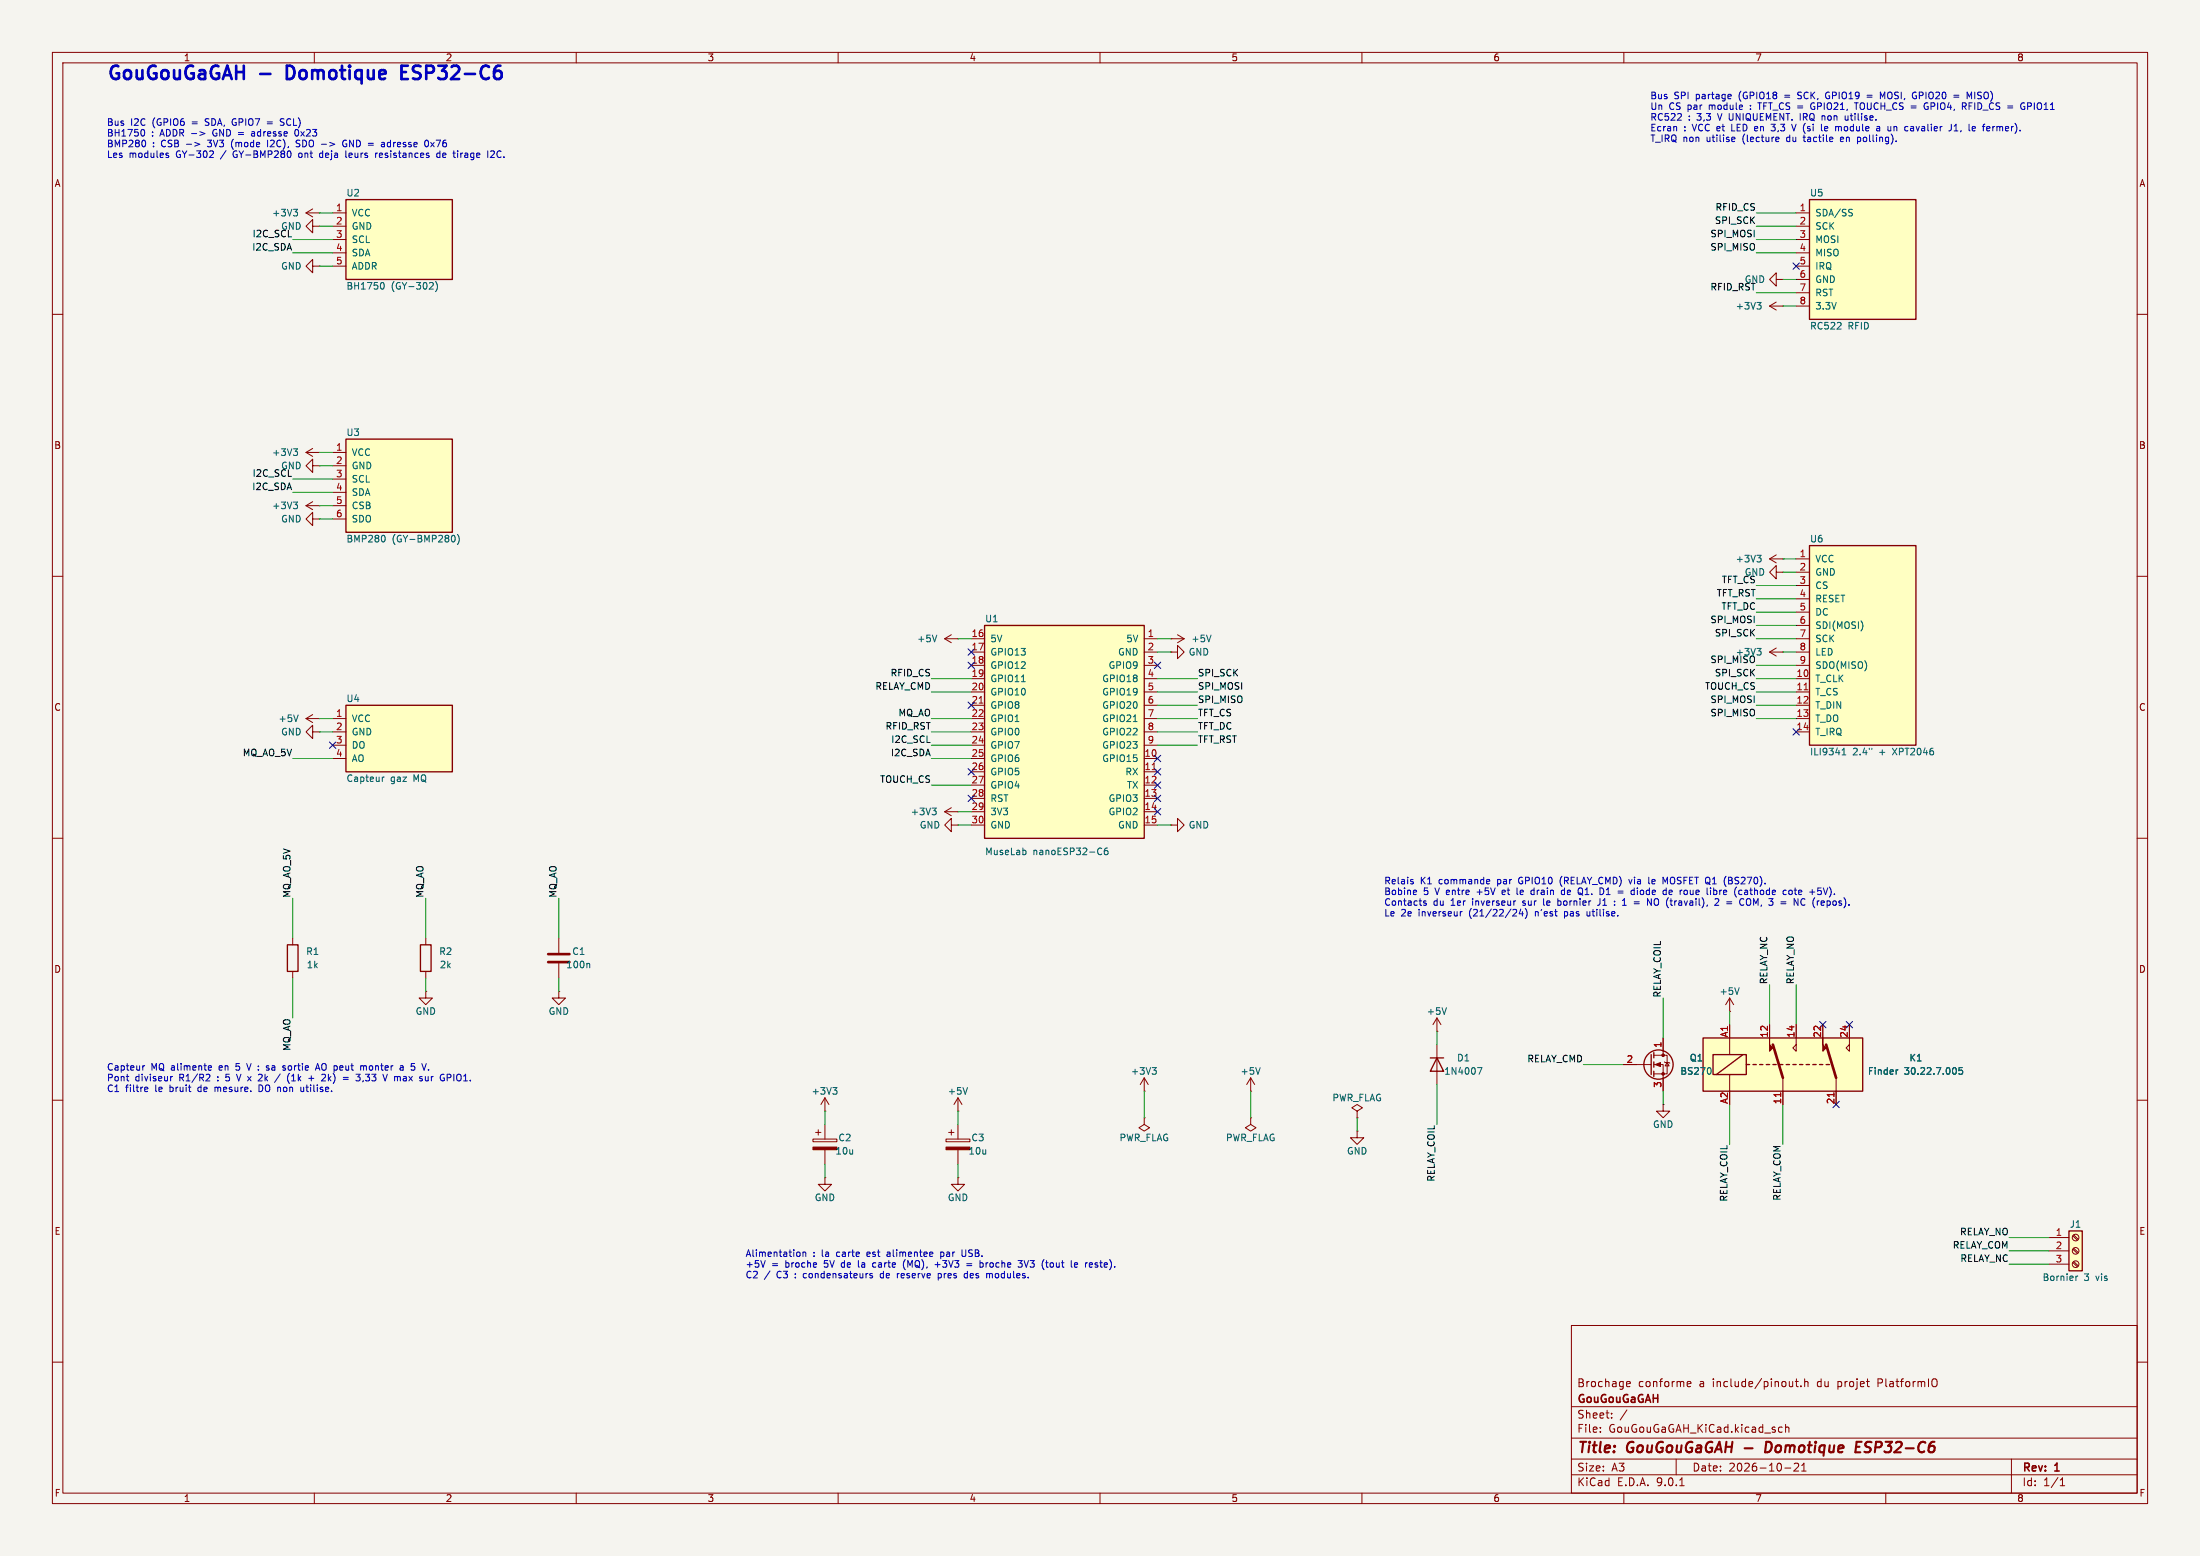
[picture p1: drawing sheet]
<svg xmlns="http://www.w3.org/2000/svg" width="420mm" height="297mm" viewBox="0 0 420 297" stroke-linecap="round" stroke-linejoin="round" font-family="sans-serif">
<path d="M0 0h420v297h-420z" fill="#f5f4ef" stroke="#f5f4ef" stroke-width=".19"/>
<g fill="none" stroke="#840000" stroke-width=".19">
<path d="M10 10h400v277h-400zM12 12h396v273h-396zM60 10v2M110 10v2M160 10v2M210 10v2M260 10v2M310 10v2M360 10v2M10 60h2M408 60h2M10 110h2"/>
<path d="M408 110h2M59.7 139.7v-1.3l-1.3 1.3 1.3 1.3v-1.3h1.3M61 139.7h.1M10 160h2M408 160h2M81.3 189.2v1.3h1.2l-1.2 1.3-1.3-1.3h1.3M81.3 189.2h.1M106.7 189.2v1.3h1.2l-1.2 1.3-1.3-1.3h1.3M106.7 189.2h.1M274.3 196.9h.1M274.3 194.3l-.7 1.3M274.3 194.3l.8 1.3"/>
<path d="M274.3 194.3v2.6M274.3 199.4v7.6M317.5 198.1v3.3M10 210h2M309.9 203.2h5.3M315.7 201.4h2.6v3.6h-2.6M315.7 203.2h1.8v5.1M317.8 202.7l1 .2M318.3 202.8l.3 .7h-.7zM408 210h2M300 253h108v32h-108zM10 260h2"/>
<path d="M300 278.5h108M300 274.5h108M300 268.5h108M305.5 273.2v.2M305.5 272.5v.1M307.7 270.5v.2M307.7 269.8v.1M310.5 264.5l.2 .2 .5-.1M310.5 263.9l.2-.2h.3l.2 .2v.1l-.7 .2M310.6 269.1l-1.3 1.9M320 278.5v3M322.1 264.2l.7-.2-.1-.2-.4-.1-.2 .2 .1 .7h.5"/>
<path d="M339.6 273.2l.2 .2 .4-.1M340.2 272.5l-.4-.1-.2 .1M340.9 272.5l.2-.1 .3 .1 .1 .9M340.9 271.9v1.5M342.7 263.7h.6M342.9 263.2v1.3l.4 .2M343.3 279.4v.5l-.9 .9h1M343.8 264.5v.2M343.9 279.7l.5-.4v1.5M344.5 263.8l.2-.1 .4 .1 .1 .9M344.5 263.2v1.5M369.6 263.3a1.07 1.07 0 0 1 0 1.3"/>
<path d="M384 278.5v6.5M408 260h2M60 285v2M110 285v2M160 285v2M210 285v2M260 285v2M300 281.5h108M310 285v2M320.7 283.6h.8M340.7 280.2h1.2M343.9 280.8h.9"/>
<path d="M360 285v2M393.3 283.6h.9M393.3 282.5l.4-.4v1.5"/>
</g>
<path d="M338 275.3l-.8-.1-.2 2h.4l.5-.3M354.3 276.2h.7M355.4 275.2h-1l-.2 2h.9" fill="none" stroke="#840000" stroke-width=".4"/>
<g fill="none" stroke="#840000" stroke-width=".25">
<path d="M273 201.9h2.6M274.3 201.9l1.3 2.6h-2.6zM315.2 201.3v3.8M315.7 200.9v1M315.7 202.7v1M315.7 204.5v1"/>
<circle cx="316.6" cy="203.2" r="2.79"/>
</g>
<g fill="#840000" stroke="#840000" stroke-width=".19">
<path d="M316 203.2l1-.4v.8z"/>
<circle cx="317.5" cy="201.4" r=".25"/>
<circle cx="317.5" cy="205" r=".25"/>
</g>
<path d="M276.1 192.3l-.4 1.3M282.1 203.8h.8l-.5 1.2M326.5 203.9l.2 .4-.2 .6" fill="none" stroke="#006464" stroke-width=".19"/>
<path d="M188 119.4h30.4v40.6h-30.4z" fill="#ffffc2"/>
<path d="M188 119.4h30.4v40.6h-30.4zM54.9 180.3h2v5.1h-2zM80.3 180.3h2v5.1h-2z" fill="none" stroke="#840000" stroke-width=".25"/>
<g fill="none" stroke="#840000" stroke-width=".19">
<path d="M339.1 109.2v-1.2l-1.3 1.2 1.3 1.3v-1.3h1.3M340.4 109.2h.1M58.4 137.2h2.6M58.4 137.2l1.3 .7M59.7 136.4l-1.3 .8M61 137.2h.1M185.4 121.9h2.6M185.4 124.5h2.6M185.4 127h2.6M185.4 129.5h2.6M185.4 132.1h2.6M185.4 134.6h2.6"/>
<path d="M185.4 137.2h2.6M185.4 139.7h2.6M218.4 121.9h2.6M218.4 124.5h2.6M218.4 127h2.6M218.4 129.5h2.6M218.4 132.1h2.6M218.4 134.6h2.6M218.4 137.2h2.6M218.4 139.7h2.6M223.5 121.9h.1M223.5 124.5h1.3v-1.3l1.3 1.3-1.3 1.2v-1.2"/>
<path d="M223.5 124.5h.1M223.5 121.9h2.6M224.8 121.2l1.3 .7M226.1 121.9l-1.3 .8M180.3 154.9h2.6M180.3 154.9l1.3 .8M181.6 157.5v-1.3l-1.3 1.3 1.3 1.3v-1.3h1.3M181.6 154.2l-1.3 .7M182.9 154.9h.1M182.9 157.5h.1M185.4 142.2h2.6M185.4 144.8h2.6"/>
<path d="M185.4 147.3h2.6M185.4 149.9h2.6M185.4 152.4h2.6M185.4 154.9h2.6M185.4 157.5h2.6M218.4 142.2h2.6M218.4 144.8h2.6M218.4 147.3h2.6M218.4 149.9h2.6M218.4 152.4h2.6M218.4 154.9h2.6M218.4 157.5h2.6"/>
<path d="M223.5 157.5h1.3v-1.3l1.3 1.3-1.3 1.3v-1.3M223.5 157.5h.1M55.9 179.1v1.2M81.3 179.1v1.2M106.7 179.1v2.8M55.9 185.4v1.3M81.3 185.4v1.3M106.7 183.9v2.8"/>
</g>
<path d="M56.9 136.5l-.4 1.2M195 130.1h.7M216.4 137.7h.7M231.2 121.2l-.4 1.3M177.9 154.2h.8l-.4 .5M178.5 154.7l.2 .3v.3l-.2 .2M195.8 162.4l.1 .1-.1 .6M210 161.9l.3 .1M210.3 163l-.3 .1M211.4 161.9h-.3a.86 .86 0 0 0 0 1.2l.4-.1v-.4l-.2-.2h-.2l-.3 .2M112.4 183.9l.2 .2v.6" fill="none" stroke="#006464" stroke-width=".19"/>
<path d="M186.9 134.2h.8M220 146.9h.7" fill="none" stroke="#a90000" stroke-width=".19"/>
<path d="M104.6 182.1h4.1M104.6 183.6h4.1" fill="none" stroke="#840000" stroke-width=".51"/>
<path d="M66 134.6h20.4v12.7h-20.4z" fill="#ffffc2"/>
<path d="M66 134.6h20.4v12.7h-20.4z" fill="none" stroke="#840000" stroke-width=".25"/>
<g fill="none" stroke="#840000" stroke-width=".19">
<path d="M59.7 43.2v-1.3l-1.3 1.3 1.3 1.3v-1.3h1.3M61 43.2h.1M339.1 53.3v-1.2l-1.3 1.2 1.3 1.3v-1.3h1.3M340.4 53.3h.1M63.5 137.2h2.5M63.5 139.7h2.5M63.5 142.2h2.5M63.5 144.8h2.5M155.2 217.4h4.6v.5h-4.6zM155.7 216.2h1M156.2 215.6v1.1M157.5 212.1h.1"/>
<path d="M157.5 209.6l-.8 1.2M157.5 209.6l.7 1.2M157.5 209.6v2.5M157.5 214.6v2.8M157.5 219.5v2.7M180.6 217.4h4.6v.5h-4.6zM181.1 216.2h1M181.6 215.6v1.1M182.9 212.1h.1M182.9 209.6v2.5M182.9 214.6v2.8M182.9 219.5v2.7"/>
<path d="M182.9 209.6l-.8 1.2M182.9 209.6l.7 1.2M218.4 208.3h.1M218.4 213.4v1.2l1.1 .7-1.1 .6-1-.6 1-.7M218.4 213.4h.1M218.4 205.7l-.7 1.3M218.4 205.7l.8 1.3M218.4 205.7v2.6M238.8 208.3h.1M238.8 213.4v1.2l1 .7-1 .6-1.1-.6 1.1-.7M238.8 213.4h.1M238.8 205.7l-.8 1.3"/>
<path d="M238.8 205.7l.7 1.3M238.8 205.7v2.6M259.1 212.1l1-.6-1-.7-1 .7 1 .6v1.3M259.1 213.4h.1M157.5 224.8v1.3h1.2l-1.2 1.2-1.3-1.2h1.3M157.5 224.8h.1M182.9 224.8v1.3h1.2l-1.2 1.2-1.3-1.2h1.3M182.9 224.8h.1"/>
</g>
<path d="M73 148.3v.9M73.3 148.3l-.3 .3M159 207.6h.8l-.4 .5M159.5 208.1l.3 .2v.3l-.3 .3M184.7 207.6l-.4 1.3M220 203.8h.7l-.4 .5M220.5 204.3l.2 .2v.3l-.2 .2M240.6 203.8l-.4 1.2" fill="none" stroke="#006464" stroke-width=".19"/>
<g fill="#840000" stroke="#840000" stroke-width=".19">
<path d="M180.6 218.9h4.6v.6h-4.6z"/>
<path d="M155.2 218.9h4.6v.6h-4.6z"/>
</g>
<path d="M66 38.1h20.4v15.2h-20.4z" fill="#ffffc2"/>
<path d="M66 38.1h20.4v15.2h-20.4z" fill="none" stroke="#840000" stroke-width=".25"/>
<g fill="none" stroke="#840000" stroke-width=".19">
<path d="M59.7 39.9l-1.3 .7M58.4 40.6h2.6M58.4 40.6l1.3 .8M59.7 50.8v-1.3l-1.3 1.3 1.3 1.3v-1.3h1.3M61 40.6h.1M61 50.8h.1M63.5 40.6h2.5M63.5 43.2h2.5M63.5 45.7h2.5M63.5 48.3h2.5M63.5 50.8h2.5M58.4 86.4l1.3 .7"/>
<path d="M58.4 86.4h2.6M59.7 85.6l-1.3 .8M61 86.4h.1"/>
</g>
<path d="M56 39.9h.8l-.4 .5M56.6 40.4l.2 .3v.3l-.2 .2M72.9 53.9a.68 .68 0 0 1 .5 .7 .68 .68 0 0 1-.5 .6M82.2 53.9l.4 .1 .1 .3-.8 .9h.8M83.1 53.7a1.46 1.46 0 0 1 0 2M56 85.7h.8l-.4 .5M56.6 86.2l.2 .2v.3l-.2 .2" fill="none" stroke="#006464" stroke-width=".19"/>
<path d="M345.4 38.1h20.4v22.9h-20.4z" fill="#ffffc2"/>
<path d="M345.4 38.1h20.4v22.9h-20.4z" fill="none" stroke="#840000" stroke-width=".25"/>
<path d="M342.9 40.6h2.5M342.9 43.2h2.5M342.9 45.7h2.5M342.9 48.3h2.5M342.9 50.8h2.5M342.9 53.3h2.5M342.9 55.9h2.5M342.9 58.4h2.5" fill="none" stroke="#840000" stroke-width=".19"/>
<path d="M353.5 39.9l.1 .1M353.4 40.6l.2 .3-.2 .3" fill="none" stroke="#006464" stroke-width=".19"/>
<path d="M66 83.8h20.4v17.8h-20.4z" fill="#ffffc2"/>
<path d="M66 83.8h20.4v17.8h-20.4z" fill="none" stroke="#840000" stroke-width=".25"/>
<g fill="none" stroke="#840000" stroke-width=".19">
<path d="M337.8 58.4l1.3 .8M337.8 58.4h2.6M339.1 57.7l-1.3 .7M340.4 58.4h.1M58.4 96.5h2.6M58.4 96.5l1.3 .8M59.7 99.1v-1.3l-1.3 1.3 1.3 1.2v-1.2h1.3M59.7 88.9v-1.3l-1.3 1.3 1.3 1.3v-1.3h1.3M59.7 95.8l-1.3 .7M61 99.1h.1M61 96.5h.1M61 88.9h.1"/>
<path d="M63.5 86.4h2.5M63.5 88.9h2.5M63.5 91.4h2.5M63.5 94h2.5M63.5 96.5h2.5M63.5 99.1h2.5M337.8 106.7l1.3 .7M337.8 106.7h2.6M339.1 105.9l-1.3 .8M340.4 106.7h.1M337.8 124.5l1.3 .7M337.8 124.5h2.6"/>
<path d="M339.1 123.7l-1.3 .8M340.4 124.5h.1M259.1 215.9v1.3h1.2l-1.2 1.2-1.3-1.2h1.3M259.1 215.9h.1M317.5 210.8v1.3h1.3l-1.3 1.3-1.3-1.3h1.3M317.5 210.8h.1"/>
</g>
<path d="M335.4 57.7h.8l-.4 .5M336 58.2l.2 .3v.3l-.2 .2M56 95.8h.8l-.4 .5M56.6 96.3l.2 .3v.3l-.2 .2M73.3 102.2l.2 .5-.2 .7M86.4 102.2h.1a.68 .68 0 0 1 .4 .6 .68 .68 0 0 1-.4 .6h-.1M87.3 102a1.46 1.46 0 0 1 0 1.9M335.4 106h.8l-.4 .5M336 106.5l.2 .2v.3l-.2 .3M335.4 123.8h.8l-.4 .5M336 124.3l.2 .2v.3l-.2 .2" fill="none" stroke="#006464" stroke-width=".19"/>
<path d="M325.1 198.1h30.5v10.2h-30.5z" fill="#ffffc2"/>
<g fill="#840000" stroke="#840000" stroke-width=".19">
<path d="M337.8 198.1v1.3l.7 .6-.7 .7z"/>
<path d="M348 198.1v1.3l.6 .6-.6 .7z"/>
</g>
<path d="M330.2 193h.1M330.2 190.5v2.5M330.2 195.6v5.7M330.2 190.5l-.8 1.3M330.2 190.5l.8 1.3M337.8 195.6v2.5M342.9 195.6v5.1l-.6-.7 .6-.6M348 195.6v2.5M353.1 195.6v5.1l-.7-.7 .7-.6M330.2 205.1v3.2M340.4 205.7v5.1M350.5 205.7v5.1" fill="none" stroke="#840000" stroke-width=".19"/>
<g fill="none" stroke="#840000" stroke-width=".25">
<path d="M325.1 198.1h30.5v10.2h-30.5zM327 201.3h6.4v3.8h-6.4zM332.7 201.3l-5 3.8M333.4 203.2h.6M334.6 203.2h.7M335.9 203.2h.6M337.2 203.2h.6M338.5 203.2h.6M339.7 203.2h.7M341 203.2h.6M342.3 203.2h.6M343.5 203.2h.7"/>
<path d="M344.8 203.2h.6M346.1 203.2h.6M347.3 203.2h.7M348.6 203.2h.6"/>
</g>
<path d="M338.5 199.4l1.9 6.3M348.6 199.4l1.9 6.3" fill="none" stroke="#840000" stroke-width=".51"/>
<path d="M339.9 208.6v.7M350.1 208.6v.7" fill="none" stroke="#a90000" stroke-width=".19"/>
<path d="M332 188.5l-.4 1.3M362.3 204.2l-.2 .1M373.4 204v.8M374.6 203.8h-.6v.6l.1-.1h.5l.1 .2-.1 .4-.2 .1-.4-.1" fill="none" stroke="#006464" stroke-width=".19"/>
<path d="M345.4 104.1h20.4v38.1h-20.4z" fill="#ffffc2"/>
<path d="M345.4 104.1h20.4v38.1h-20.4z" fill="none" stroke="#840000" stroke-width=".25"/>
<g fill="none" stroke="#840000" stroke-width=".19">
<path d="M342.9 106.7h2.5M342.9 109.2h2.5M342.9 111.8h2.5M342.9 114.3h2.5M342.9 116.8h2.5M342.9 119.4h2.5M180.3 121.9h2.6M180.3 121.9l1.3 .8M181.6 121.2l-1.3 .7M182.9 121.9h.1M342.9 121.9h2.5M342.9 124.5h2.5"/>
<path d="M342.9 127h2.5M342.9 129.5h2.5M342.9 132.1h2.5M342.9 134.6h2.5M342.9 137.2h2.5M342.9 139.7h2.5"/>
</g>
<path d="M355.6 119.1v.8M178.8 121.2l-.4 1.3M351.7 144.1h.7M351.7 143.2l.3-.4v1.3M357.3 142.8v.3" fill="none" stroke="#006464" stroke-width=".19"/>
<path d="M344.4 131.7h.7" fill="none" stroke="#a90000" stroke-width=".19"/>
<path d="M395 234.9h2.5v7.7h-2.5z" fill="#ffffc2"/>
<path d="M395 234.9h2.5v7.7h-2.5z" fill="none" stroke="#840000" stroke-width=".25"/>
<g fill="none" stroke="#840000" stroke-width=".19">
<path d="M317.5 198.1v2.6M330.2 195.6v2.5M337.8 195.6v2.5M342.9 195.6v2.5M348 195.6v2.5M353.1 195.6v2.5M309.9 203.2h2.5M317.5 205.7v2.6M340.4 208.3v2.5M350.5 208.3v2.5M391.2 236.2h3.8M391.2 238.8h3.8"/>
<path d="M395.7 235.9l.9 .8M395.7 238.4l.9 .9M395.9 235.7l.8 .9M395.9 238.3l.8 .8M391.2 241.3h3.8M395.7 241l.9 .8M395.9 240.8l.8 .8"/>
<circle cx="396.2" cy="236.2" r=".63"/>
<circle cx="396.2" cy="238.8" r=".63"/>
<circle cx="396.2" cy="241.3" r=".63"/>
</g>
<path d="M326.5 203.9l.2 .4-.2 .6M362.3 204.2l-.2 .1M373.4 204v.8M374.6 203.8h-.6v.6l.1-.1h.5l.1 .2-.1 .4-.2 .1-.4-.1M396.3 243.6v.8M396.7 243.6l-.4 .2" fill="none" stroke="#006464" stroke-width=".19"/>
<g fill="none" stroke="#009600" stroke-width=".19">
<path d="M55.9 45.7h7.6M55.9 48.3h7.6M61 50.8h2.5M61 43.2h2.5M61 40.6h2.5M335.3 43.2h7.6M335.3 40.6h7.6M335.3 45.7h7.6M335.3 48.3h7.6M335.3 55.9h7.6M340.4 53.3h2.5M340.4 58.4h2.5"/>
<path d="M55.9 94h7.6M55.9 91.4h7.6M61 86.4h2.5M61 88.9h2.5M61 96.5h2.5M61 99.1h2.5M335.3 114.3h7.6M335.3 116.8h7.6M335.3 111.8h7.6M335.3 119.4h7.6M340.4 109.2h2.5M340.4 106.7h2.5"/>
<path d="M61 137.2h2.5M61 139.7h2.5M177.8 129.5h7.6M177.8 132.1h7.6M177.8 137.2h7.6M177.8 139.7h7.6M182.9 121.9h2.5M221 124.5h2.5M221 129.5h7.6M221 121.9h2.5M221 132.1h7.6M221 137.2h7.6"/>
<path d="M221 139.7h7.6M221 134.6h7.6M335.3 129.5h7.6M335.3 121.9h7.6M335.3 132.1h7.6M335.3 137.2h7.6M335.3 134.6h7.6M335.3 127h7.6M340.4 124.5h2.5M55.9 144.8h7.6M177.8 142.2h7.6M177.8 144.8h7.6"/>
<path d="M177.8 149.9h7.6M182.9 157.5h2.5M182.9 154.9h2.5M221 142.2h7.6M221 157.5h2.5M55.9 171.5v7.6M81.3 171.5v7.6M106.7 171.5v7.6M55.9 186.7v7.6M81.3 186.7v2.5M106.7 186.7v2.5M274.3 196.9v2.5"/>
<path d="M317.5 190.5v7.6M330.2 193v2.6M337.8 188v7.6M342.9 188v7.6M157.5 212.1v2.5M182.9 212.1v2.5M218.4 208.3v5.1M238.8 208.3v5.1M259.1 213.4v2.5M274.3 207v7.6M302.3 203.2h7.6M317.5 208.3v2.5"/>
<path d="M330.2 210.8v7.6M340.4 210.8v7.6M157.5 222.2v2.6M182.9 222.2v2.6M383.5 238.8h7.7M383.5 236.2h7.7M383.5 241.3h7.7"/>
</g>
<g fill="none" stroke="#000084" stroke-width=".19">
<path d="M342.3 50.2l1.2 1.2M343.5 50.2l-1.2 1.2M184.8 123.9l1.2 1.2M184.8 134l1.2 1.2M184.8 126.4l1.2 1.2M186 123.9l-1.2 1.2M186 134l-1.2 1.2M186 126.4l-1.2 1.2M220.4 126.4l1.2 1.2M221.6 126.4l-1.2 1.2M342.3 139.1l1.2 1.2M343.5 139.1l-1.2 1.2"/>
<path d="M62.9 141.6l1.2 1.2M64.1 141.6l-1.2 1.2M184.8 146.7l1.2 1.2M184.8 151.8l1.2 1.2M186 146.7l-1.2 1.2M186 151.8l-1.2 1.2M220.4 146.7l1.2 1.2M220.4 154.3l1.2 1.2M220.4 144.2l1.2 1.2M220.4 151.8l1.2 1.2M220.4 149.3l1.2 1.2M221.6 146.7l-1.2 1.2"/>
<path d="M221.6 154.3l-1.2 1.2M221.6 144.2l-1.2 1.2M221.6 151.8l-1.2 1.2M221.6 149.3l-1.2 1.2M347.4 195l1.2 1.2M348.6 195l-1.2 1.2M352.5 195l1.2 1.2M353.7 195l-1.2 1.2M349.9 210.2l1.2 1.2M351.1 210.2l-1.2 1.2"/>
</g>
<g fill="none" stroke="#0000c2" stroke-width=".19">
<path d="M330.3 18l.2 .3-.6 .1M330.4 18.8l-.1 .1M343.2 18.8l.2 .1M343.4 17.6l-.2 .2 .2 .4M345.7 19.9a.58 .58 0 0 0 0 .7 .58 .58 0 0 0 .7 .2M348.9 17.6a.68 .68 0 0 0-.4 .6 .68 .68 0 0 0 .4 .7M354.4 19.6v1.3M356.4 18.2h1M356.4 18.6h1M359.8 17.6l-.4 .9-.4-.9v1.3M365.5 17.6h.3M365.6 18.3h.3v.4l-.3 .2"/>
<path d="M373 18.2h1M373 18.6h1M375.5 18.9v-1.3l.5 .9 .4-.9v1.3M376.5 19.6h-.6v1.3M386.5 19.7h-.5l-.2 .5M387.6 19.6h-.5v1.3M27.6 24.9v.8l-.4 .3M27.6 26.8l.2 .4-.2 .8M31.8 29.6l.4 .1v.2l-.4 .2M31.8 29.2l.4 .1M35.6 27.5h1M37.2 27.2l.9 .3-.9 .4"/>
<path d="M38.1 25.1l1 .4-1 .4M40.7 29v.3l-.7 .8h.7M44.3 26.9l-.1 .5 .1 .7M48.5 25.5h-.3l-.2 .2 .1 .2 .4 .1M51 23.3h1M51 23.6h1M51.1 26.8v1.2M53.5 23.9h.6M54.2 22.7h-.5l-.2 .2 .1 .3 .5 .2M55.6 29.3l-.2 .6M56.3 25.2l.1 .7h.4M56.5 28h.6"/>
<path d="M57.1 26.8h-.5l-.1 .3 .6 .4M57.1 29.3l-.1 .2 .1 .5M61.5 29.2l-.4 .1-.1 .2 .1 .4 .4 .2M66 28.8v1.1l.2 .2M66.1 26.8a.59 .59 0 0 0-.7 .6 .59 .59 0 0 0 .7 .6l.1-.5h-.2M71.7 29.2v.9M72.1 29.2l-.4 .3M72.5 29.3v.7M73 29.5l-.6 .1M74.2 27.2l-.3 .2v.4l.3 .2M81.5 26.8a.79 .79 0 0 1 0 1.2M82.2 27.2l.7 .8"/>
<path d="M82.9 27.2l-.7 .8M84 29.3l-.4-.1-.2 .3 .1 .5h.5M84 28.8v1.3M93.7 28.9l.4-.1 .3 .4-.8 .9h.8M330.8 26.2h.3l.1 .3-.6 .1M331.1 27h-.3M334.2 20.8v.1M338.1 24.9l.5 .1M338.9 23.7l-.4 .5h.1M339.6 27h-.4M339.6 26.2v.3l-.6 .1M342 23.7l.5 1.3 .4-1.3"/>
<path d="M343.7 21.7v1.2M344.4 25.8l.1 1.2M346.2 20.4h.2M347.8 24.9l.1 .1M348.7 24.1l-.4 .2 .1 .6 .3 .1M348.9 24.4l-.6 .2M351 24.2h.5v.8M351.8 26.2l-.5 .2 .1 .6h.4M352 26.5l-.7 .1M352.3 22.1v.8h.3l.2-.1M354.6 26.2h.4l.2 .1M355.2 26.9l-.2 .1h-.4"/>
<path d="M358.3 24.9h.5M358.3 24.2h.5v.8M358.8 24.4l-.5 .2M361.6 24.2h.4M364.9 24.1l.4 .1v.8M365.3 24.9l-.4 .1M365.3 24.4l-.4 .1M367.9 20.4h.2v.4l-.4 .1M373.1 25h.7M373.1 24.1l.3-.4v1.3M375.9 20.2h.4M380.8 24.1l-.4 .3"/>
<path d="M387.1 20.3h.5M269.5 168.3h.3v.2l-.4 .2M269.5 167.9h.3M270 169.9l.4 .1v.2l-.6 .1M270.4 170.7l-.4 .1M272.2 172h-.3l-.1 .1v.2l.4 .1v.3h-.4M279.1 174l-.3 .2M284 167.9h.3l.1 .3-.6 .1M284.3 168.7h-.3M286.8 170.1v.5l.1 .2M287.4 170.2l-.6 .1M289 173.6h.4l.1 .3-.7 .9h.7"/>
<path d="M289.4 172h-.3M289.6 169.5v1.1l.2 .2M290.3 173.5l-.3 .9h.8M290.6 174v.8M291.4 173.8a1.48 1.48 0 0 1-.2 1.5M292.3 170.6l.2 .2 .4-.1M292.9 170l-.4-.1-.2 .1M294.7 171.5v1.1l.2 .2M297.4 172.7l.4 .1M297.4 171.5v1.3M297.8 172h-.4M297.9 167.6l-.1 .5 .1 .7"/>
<path d="M298.1 170v.6l.2 .2 .4-.1M298.7 169.5v1.3M298.7 174v1.3M298.7 174.8h.1M298.8 174l-.1 .1M301.8 170.5l.4 .4M302.1 169.9v.7l-.3 .2M303 174v.7l.3 .1M305.4 171.5v1.1l-.4 .2M306.2 170l-.2 .6M308.2 172.7v.1M308.2 172v.1"/>
<path d="M308.9 170.5h1M309.7 172.8h.8M310 171.7l.1-.2v1.3M310.9 167.9l.3 .8 .4-.8M312 172.1h.9M312 172.5h.9M312 169.5v1.3M312.6 169.9v.9M314.8 167.4v1.1l.1 .2M315.2 171.5v1.3l-.7-1.3v1.3M315.8 171.7a.98 .98 0 0 0 .2 1M317.5 167.4l.4 .9 .4-.9"/>
<path d="M319.2 170.1l-.1-.2-.5 .2 .1 .6h.5M319.2 170.2l-.6 .1M322.7 169.9v.8M325.9 169.5v1.1M327.2 170l.3-.1 .3 .3-.2 .5h-.4M327.2 169.5v1.3M327.4 171.7l.2-.2 .5 .2M328.1 171.8v.3l-.8 .7h.8M330 168h.4M330.4 167.4h-.4v1.3h.5M332.2 171.7l-.1 .4M332.4 171.6l.5 .1"/>
<path d="M332.5 170.7l-.1 .1M333.5 170.3h-.3l-.2 .2 .1 .2 .4 .1M333.6 171.6l-.2 .4M334.2 172v.4a.42 .42 0 0 1-.2 .4 .42 .42 0 0 1-.4-.1M341.6 170l.3-.1 .3 .3v.3l-.3 .3-.3-.1-.1-.2zM342.5 169.9h.5M342.7 169.5v1.1l.3 .2M343.2 171.5v1.3l-.7-1.3v1.3M343.9 171.7l-.1 .4M347.1 169.5h.6M347.2 170h.3l.2 .2v.4l-.5 .2M348.1 169.5l.4 1.3"/>
<path d="M24.5 206.3h.1M27.3 203.4v.9M27.6 203.4l-.3 .3M27.8 207.5l.4 .1v.2l-.6 .1M28.2 208.3l-.4 .1M32.6 205.5v.8M32.9 205.5l-.3 .2M40 203.4l.3 .1 .1 .2-.6 .1M40 205.1l.1 .2-.1 .3-.7 .7h.8M40.3 204.2l-.3 .1M41 207.5v.9M41.2 207.5l-.2 .1"/>
<path d="M45.2 205l.4 1.3M47.1 203l.4 1.3M49.9 207.2l-.5-.1v1.3l.5-.1M50 205.6l-.7 .7h.8M51 203.4l.3 .1M51 203.8l.4 .2M51.4 204.1l-.4 .2M53.5 205l-1.1 1.6M54.3 203.8l.2 .2-.2 .3M54.3 203.4l.2 .1M55 205.2a1.48 1.48 0 0 0 .3 1.6M55.7 206.3h.7"/>
<path d="M55.9 205.2l-.2 .2M57.4 208.2l.2 .2 .4-.2M58 207.5v.9M58.9 205.8h1M59.4 205.3v1M60.2 204.3l.4-1.3 .5 1.3M60.3 203.9h.6M62.7 205v1.3M63.2 205.5l-.5 .5M65.5 206h1M69.3 206.3l-.1 .2M69.4 203.6l.2-.2 .3 .1v.8"/>
<path d="M76.8 203.4l.2 .2v.7M77 204.2l-.5 .1M77 203.7l-.5 .1M79.1 203h-.6v.6M82.3 205.5v.8M82.5 205.5l-.2 .2M86 205.6l.1-.3-.1-.2-.6-.1v1.3M152.3 239h.3l.1 .2v.5l-.4 .1M153.3 239.1l.2-.1h.3v.8M153.3 239v.8M169.5 239h-.1M169.5 239.3l-.2 .2 .2 .3"/>
<path d="M179.6 239.8h.4M179.6 239v1.3M180 239h-.4M183.6 238.6v1l.3 .2h.3M146.1 240.6l-.4 1.3M151.8 243.8v.1M151.8 243.1v.2M163.9 240.6v1.1l.2 .2M166.5 243.1h-.3l-.2 .2 .1 .1 .4 .2v.3h-.5M167.1 241l-.4 .1-.1 .2 .1 .5 .4 .1M168.2 243.1l-.2 .2 .2 .6M171.3 243.1v.8"/>
<path d="M171.7 243.1l-.4 .2M172.6 240.8a1.48 1.48 0 0 0 .2 1.6M178.5 241.4h1M179 240.9v1M179.1 243.1h.4l.2 .1M179.1 243.1v1.2M179.7 243.8l-.2 .1h-.4M184.1 243.7l.2 .2h.4M184.6 241.2h.9M184.6 241.6h.9M184.7 243.1h-.4l-.2 .2M184.7 242.7v1.2"/>
<path d="M187.1 240.6v1.3M187.5 241l.2 .3v.3l-.2 .3M188.7 243.1l.2 .2M188.9 243.3v.6M189.4 243.1h-.3l-.2 .2M194.3 240.6h.8l-.4 .5 .4 .1v.4l-.2 .3h-.4M195.5 240.6l.4 1.3M199.6 241h.5M200 241.9h.1M200.5 241.2v.6M205.1 241.5l.6-.2v-.2l-.4-.1-.2 .2 .1 .6h.5M209 241.8l.4 .1"/>
<path d="M209.2 241l-.2 .2 .2 .3"/>
</g>
<g fill="none" stroke="#0000c2" stroke-width=".51">
<path d="M22.6 12.7a.92 .92 0 0 0-1.2 .2M29.7 12.7a.92 .92 0 0 0-1.2 .2M36.9 12.7a.92 .92 0 0 0-1.2 .2M41.7 12.7a.92 .92 0 0 0-1.2 .2M42.5 15.1l.9-2.6 .8 2.6M45.1 12.5v2.6M46.5 12.5v2.6M49.7 14.1h1.9M56 12.9l-.6-.4h-.6v2.6h.6M65.3 12.5v2.2M66.7 12.5l-.1 .2 .1 .1M66.7 12.5l.2 .2-.2 .1"/>
<path d="M66.7 12.5v.3M76.7 13.8h.8M77.9 12.5h-1.2v2.6h1.2M80.3 12.7l-1-.2-.3 .3M82.7 12.8l-.4-.3h-.9v2.6M83.7 12.5h1.5l-.8 1M86.2 12.8l.4-.3h.6l.3 .3M93.3 12.8a.87 .87 0 0 0-1.3 .1M95.5 12.5h-.5l-.3 .3"/>
</g>
<path d="M339.9 208.6v.7M350.1 208.6v.7" fill="none" stroke="#a90000" stroke-width=".19"/>
<g font-size="3.5" fill="#0000c2">
<text x="20.3" y="16.5">GouGouGaGAH</text>
<text x="55.9" y="16.5">Domotique</text>
<text x="78.8" y="16.5">ESP32-C6</text>
</g>
<g font-size="2.8" fill="#840000">
<text x="301" y="277.9">Title:</text>
<text x="310.6" y="277.9">GouGouGaGAH -</text>
<text x="338.6" y="277.9">Domotique</text>
<text x="356.7" y="277.9">ESP32-C6</text>
</g>
<g font-size="2.1" fill="#840000">
<text x="301" y="268.2">GouGouGaGAH</text>
<text x="301" y="265">Brochage</text>
<text x="312.7" y="265">conforme</text>
<text x="324.4" y="265">a</text>
<text x="327.1" y="265">include/pinout.h</text>
<text x="347.2" y="265">du</text>
<text x="351.2" y="265">projet</text>
<text x="359" y="265">PlatformIO</text>
<text x="301" y="273.7">File:</text>
<text x="301" y="271">Sheet:</text>
<text x="307.1" y="273.7">GouGouGaGAH_KiCad.kicad_sch</text>
<text x="301" y="281.1">Size:</text>
<text x="307.6" y="281.1">A3</text>
<text x="323" y="281.1">Date:</text>
<text x="330" y="281.1">2026-10-21</text>
<text x="386" y="281.3">Rev:</text>
<text x="392.4" y="281.3">1</text>
<text x="301" y="283.9">KiCad</text>
<text x="308.7" y="283.9">E.D.A.</text>
<text x="316.3" y="283.9">9.0.1</text>
<text x="386" y="283.9">Id:</text>
<text x="390.1" y="283.9">1/1</text>
</g>
<g font-size="1.8" fill="#840000">
<text x="35" y="11.9">1</text>
<text x="85" y="11.9">2</text>
<text x="135" y="11.9">3</text>
<text x="185" y="11.9">4</text>
<text x="235" y="11.9">5</text>
<text x="285" y="11.9">6</text>
<text x="335" y="11.9">7</text>
<text x="385" y="11.9">8</text>
<text x="10.3" y="35.9">A</text>
<text x="408.3" y="35.9">A</text>
<text x="10.3" y="85.9">B</text>
<text x="408.2" y="85.9">B</text>
<text x="10.3" y="135.9">C</text>
<text x="408.2" y="135.9">C</text>
<text x="10.3" y="185.9">D</text>
<text x="408.2" y="185.9">D</text>
<text x="10.3" y="235.9">E</text>
<text x="408.3" y="235.9">E</text>
<text x="10.3" y="285.9">F</text>
<text x="35" y="286.9">1</text>
<text x="85" y="286.9">2</text>
<text x="135" y="286.9">3</text>
<text x="185" y="286.9">4</text>
<text x="235" y="286.9">5</text>
<text x="285" y="286.9">6</text>
<text x="335" y="286.9">7</text>
<text x="385" y="286.9">8</text>
<text x="408.3" y="285.9">F</text>
</g>
<g font-size="1.8" fill="#0000c2">
<text x="315" y="19.3">Bus</text>
<text x="315" y="21.3">Un</text>
<text x="315" y="23.3">RC522</text>
<text x="318.6" y="21.3">CS par</text>
<text x="319.6" y="19.3">SPI</text>
<text x="322.3" y="23.3">:</text>
<text x="323.8" y="19.3">partage</text>
<text x="324.1" y="23.3">3,3</text>
<text x="326.5" y="21.3">module</text>
<text x="328.3" y="23.3">V UNIQUEMENT.</text>
<text x="332.2" y="19.3">(GPIO18</text>
<text x="336.4" y="21.3">TFT_CS =</text>
<text x="341.1" y="19.3">=</text>
<text x="343.9" y="19.3">SCK,</text>
<text x="344.3" y="23.3">IRQ non</text>
<text x="346.7" y="21.3">GPIO21,</text>
<text x="349.4" y="19.3">GPIO19</text>
<text x="353.3" y="23.3">utilise.</text>
<text x="355.4" y="21.3">TOUCH_CS =</text>
<text x="357.4" y="19.3">=</text>
<text x="360.2" y="19.3">MOSI,</text>
<text x="366.6" y="19.3">GPIO20</text>
<text x="369" y="21.3">GPIO4,</text>
<text x="374.6" y="19.3">=</text>
<text x="376.5" y="21.3">RFID_CS</text>
<text x="377.4" y="19.3">MISO)</text>
<text x="385.3" y="21.3">=</text>
<text x="388.1" y="21.3">GPIO11</text>
<text x="20.3" y="24.3">Bus</text>
<text x="20.3" y="26.4">BH1750</text>
<text x="20.3" y="28.4">BMP280</text>
<text x="24.9" y="24.3">I2C</text>
<text x="28.9" y="26.4">:</text>
<text x="29.1" y="28.4">:</text>
<text x="29.2" y="24.3">(GPIO6</text>
<text x="30.7" y="26.4">ADDR -&gt;</text>
<text x="30.9" y="28.4">CSB</text>
<text x="36.9" y="24.3">=</text>
<text x="39.6" y="24.3">SDA, GPIO7</text>
<text x="40.1" y="28.4">3V3</text>
<text x="41.1" y="26.4">GND =</text>
<text x="44.8" y="28.4">(mode</text>
<text x="48.9" y="26.4">adresse</text>
<text x="51.9" y="28.4">I2C),</text>
<text x="54.6" y="24.3">SCL)</text>
<text x="57.4" y="26.4">0x23</text>
<text x="57.6" y="28.4">SDO -&gt;</text>
<text x="66.9" y="28.4">GND =</text>
<text x="74.7" y="28.4">adresse</text>
<text x="83.2" y="28.4">0x76</text>
<text x="315" y="25.4">Ecran</text>
<text x="315" y="27.4">T_IRQ non</text>
<text x="321.5" y="25.4">:</text>
<text x="323.2" y="25.4">VCC et</text>
<text x="325.9" y="27.4">utilise</text>
<text x="331" y="25.4">LED en</text>
<text x="332.9" y="27.4">(lecture</text>
<text x="339" y="25.4">3,3</text>
<text x="341.5" y="27.4">du</text>
<text x="343.2" y="25.4">V (si</text>
<text x="345" y="27.4">tactile</text>
<text x="349.1" y="25.4">le</text>
<text x="352.1" y="25.4">module</text>
<text x="352.2" y="27.4">en</text>
<text x="355.6" y="27.4">polling).</text>
<text x="360.1" y="25.4">a</text>
<text x="362.5" y="25.4">un</text>
<text x="365.9" y="25.4">cavalier</text>
<text x="374.6" y="25.4">J1,</text>
<text x="378.5" y="25.4">le</text>
<text x="381.5" y="25.4">fermer).</text>
<text x="20.3" y="30.5">Les</text>
<text x="24.6" y="30.5">modules</text>
<text x="33.7" y="30.5">GY-302</text>
<text x="42.5" y="30.5">/</text>
<text x="45" y="30.5">GY-BMP280</text>
<text x="57.7" y="30.5">ont</text>
<text x="61.9" y="30.5">deja</text>
<text x="67" y="30.5">leurs</text>
<text x="72.9" y="30.5">resistances</text>
<text x="84.9" y="30.5">de</text>
<text x="88.3" y="30.5">tirage</text>
<text x="94.9" y="30.5">I2C.</text>
<text x="264.2" y="169.1">Relais</text>
<text x="264.2" y="171.2">Bobine</text>
<text x="264.2" y="173.2">Contacts</text>
<text x="271.1" y="169.1">K1</text>
<text x="271.7" y="171.2">5</text>
<text x="273.6" y="173.2">du</text>
<text x="274.1" y="171.2">V entre</text>
<text x="274.8" y="169.1">commande</text>
<text x="277.1" y="173.2">1er</text>
<text x="281.3" y="173.2">inverseur</text>
<text x="282.4" y="171.2">+5V</text>
<text x="286.1" y="169.1">par</text>
<text x="287.4" y="171.2">et</text>
<text x="290.4" y="169.1">GPIO10</text>
<text x="290.4" y="171.2">le</text>
<text x="291.2" y="173.2">sur</text>
<text x="293.3" y="171.2">drain</text>
<text x="295.3" y="173.2">le</text>
<text x="298.2" y="173.2">bornier</text>
<text x="298.4" y="169.1">(RELAY_CMD)</text>
<text x="299.3" y="171.2">de</text>
<text x="302.8" y="171.2">Q1.</text>
<text x="306.1" y="173.2">J1</text>
<text x="307.1" y="171.2">D1</text>
<text x="309.4" y="173.2">:</text>
<text x="310.7" y="171.2">=</text>
<text x="311.9" y="169.1">via</text>
<text x="313.5" y="171.2">diode</text>
<text x="315.8" y="169.1">le</text>
<text x="316.3" y="173.2">NO (travail),</text>
<text x="318.7" y="169.1">MOSFET Q1</text>
<text x="319.8" y="171.2">de</text>
<text x="323.2" y="171.2">roue</text>
<text x="328.5" y="171.2">libre</text>
<text x="329.7" y="173.2">2</text>
<text x="330.8" y="169.1">(BS270).</text>
<text x="332.1" y="173.2">=</text>
<text x="334" y="171.2">(cathode</text>
<text x="334.8" y="173.2">COM, 3</text>
<text x="343" y="173.2">=</text>
<text x="343.5" y="171.2">cote</text>
<text x="345.8" y="173.2">NC (repos).</text>
<text x="348.7" y="171.2">+5V).</text>
<text x="264.2" y="175.3">Le</text>
<text x="267.4" y="175.3">2e</text>
<text x="270.9" y="175.3">inverseur</text>
<text x="280.7" y="175.3">(21/22/24)</text>
<text x="293.5" y="175.3">n'est</text>
<text x="299.3" y="175.3">pas</text>
<text x="303.8" y="175.3">utilise.</text>
<text x="20.3" y="204.7">Capteur</text>
<text x="20.3" y="206.7">Pont</text>
<text x="20.3" y="208.8">C1</text>
<text x="24" y="208.8">filtre</text>
<text x="25.8" y="206.7">diviseur</text>
<text x="28.8" y="204.7">MQ alimente</text>
<text x="29.7" y="208.8">le</text>
<text x="32.7" y="208.8">bruit</text>
<text x="34.3" y="206.7">R1/R2</text>
<text x="38.2" y="208.8">de</text>
<text x="41.7" y="208.8">mesure.</text>
<text x="41.8" y="206.7">:</text>
<text x="42.1" y="204.7">en</text>
<text x="43.6" y="206.7">5</text>
<text x="45.5" y="204.7">5</text>
<text x="45.9" y="206.7">V x</text>
<text x="47.9" y="204.7">V :</text>
<text x="50.3" y="208.8">DO non</text>
<text x="50.4" y="206.7">2k</text>
<text x="51.9" y="204.7">sa</text>
<text x="55.3" y="204.7">sortie</text>
<text x="56.3" y="206.7">(1k</text>
<text x="58.7" y="208.8">utilise.</text>
<text x="60.6" y="206.7">+</text>
<text x="61.8" y="204.7">AO peut</text>
<text x="63.3" y="206.7">2k)</text>
<text x="67.6" y="206.7">=</text>
<text x="70.3" y="206.7">3,33</text>
<text x="70.7" y="204.7">monter</text>
<text x="75.7" y="206.7">V max</text>
<text x="78.5" y="204.7">a</text>
<text x="80.8" y="204.7">5</text>
<text x="83" y="206.7">sur</text>
<text x="83.2" y="204.7">V.</text>
<text x="87.2" y="206.7">GPIO1.</text>
<text x="142.2" y="240.2">Alimentation</text>
<text x="142.2" y="242.3">+5V</text>
<text x="142.2" y="244.3">C2</text>
<text x="145.9" y="244.3">/</text>
<text x="147.3" y="242.3">=</text>
<text x="148.4" y="244.3">C3</text>
<text x="150" y="242.3">broche</text>
<text x="153.8" y="244.3">condensateurs</text>
<text x="155.2" y="240.2">:</text>
<text x="157" y="240.2">la</text>
<text x="157.6" y="242.3">5V</text>
<text x="160" y="240.2">carte</text>
<text x="161.1" y="242.3">de</text>
<text x="164.5" y="242.3">la</text>
<text x="166" y="240.2">est</text>
<text x="167.5" y="242.3">carte</text>
<text x="168.7" y="244.3">de</text>
<text x="170" y="240.2">alimentee</text>
<text x="172.1" y="244.3">reserve</text>
<text x="173.5" y="242.3">(MQ),</text>
<text x="179.7" y="242.3">+3V3</text>
<text x="180.1" y="244.3">pres</text>
<text x="180.4" y="240.2">par</text>
<text x="184.7" y="240.2">USB.</text>
<text x="185.4" y="244.3">des</text>
<text x="186" y="242.3">=</text>
<text x="188.7" y="242.3">broche</text>
<text x="189.8" y="244.3">modules.</text>
<text x="196.3" y="242.3">3V3</text>
<text x="201" y="242.3">(tout</text>
<text x="206.7" y="242.3">le</text>
<text x="209.7" y="242.3">reste).</text>
</g>
<g font-size="1.8" fill="#006464">
<text x="51.9" y="41.5">+3V3</text>
<text x="66" y="37.7">U2</text>
<text x="67.1" y="41.5">VCC</text>
<text x="345.4" y="37.7">U5</text>
<text x="346.5" y="41.5">SDA/SS</text>
<text x="67.1" y="44">GND</text>
<text x="67.1" y="46.6">SCL</text>
<text x="346.5" y="44">SCK</text>
<text x="346.5" y="46.6">MOSI</text>
<text x="53.6" y="51.7">GND</text>
<text x="67.1" y="49.1">SDA</text>
<text x="67.1" y="51.7">ADDR</text>
<text x="346.5" y="49.1">MISO</text>
<text x="346.5" y="51.7">IRQ</text>
<text x="66" y="55.5">BH1750</text>
<text x="74.7" y="55.5">(GY-302)</text>
<text x="331.3" y="59.3">+3V3</text>
<text x="346.5" y="54.2">GND</text>
<text x="346.5" y="56.7">RST</text>
<text x="346.5" y="59.3">3.3V</text>
<text x="345.4" y="63.1">RC522</text>
<text x="352.8" y="63.1">RFID</text>
<text x="66" y="83.4">U3</text>
<text x="51.9" y="87.2">+3V3</text>
<text x="67.1" y="87.2">VCC</text>
<text x="67.1" y="89.8">GND</text>
<text x="67.1" y="92.3">SCL</text>
<text x="67.1" y="94.8">SDA</text>
<text x="51.9" y="97.4">+3V3</text>
<text x="53.6" y="99.9">GND</text>
<text x="67.1" y="97.4">CSB</text>
<text x="67.1" y="99.9">SDO</text>
<text x="66" y="103.7">BMP280</text>
<text x="74.8" y="103.7">(GY-BMP280)</text>
<text x="331.3" y="107.5">+3V3</text>
<text x="345.4" y="103.7">U6</text>
<text x="346.5" y="107.5">VCC</text>
<text x="346.5" y="110.1">GND</text>
<text x="346.5" y="112.6">CS</text>
<text x="188" y="119">U1</text>
<text x="346.5" y="115.2">RESET</text>
<text x="346.5" y="117.7">DC</text>
<text x="175" y="122.8">+5V</text>
<text x="189" y="122.8">5V</text>
<text x="189" y="125.3">GPIO13</text>
<text x="213.4" y="125.3">GND</text>
<text x="214.9" y="122.8">5V</text>
<text x="226.8" y="125.3">GND</text>
<text x="227.3" y="122.8">+5V</text>
<text x="346.5" y="120.2">SDI(MOSI)</text>
<text x="346.5" y="122.8">SCK</text>
<text x="346.5" y="125.3">LED</text>
<text x="189" y="127.9">GPIO12</text>
<text x="189" y="130.4">GPIO11</text>
<text x="210.3" y="130.4">GPIO18</text>
<text x="211.5" y="127.9">GPIO9</text>
<text x="346.5" y="127.9">SDO(MISO)</text>
<text x="346.5" y="130.4">T_CLK</text>
<text x="66" y="134.2">U4</text>
<text x="189" y="132.9">GPIO10</text>
<text x="189" y="135.5">GPIO8</text>
<text x="210.3" y="132.9">GPIO19</text>
<text x="210.3" y="135.5">GPIO20</text>
<text x="346.5" y="132.9">T_CS</text>
<text x="346.5" y="135.5">T_DIN</text>
<text x="53.1" y="138">+5V</text>
<text x="53.6" y="140.6">GND</text>
<text x="67.1" y="138">VCC</text>
<text x="67.1" y="140.6">GND</text>
<text x="67.1" y="143.1">DO</text>
<text x="189" y="138">GPIO1</text>
<text x="189" y="140.6">GPIO0</text>
<text x="189" y="143.1">GPIO7</text>
<text x="210.3" y="138">GPIO21</text>
<text x="210.3" y="140.6">GPIO22</text>
<text x="210.3" y="143.1">GPIO23</text>
<text x="346.5" y="138">T_DO</text>
<text x="346.5" y="140.6">T_IRQ</text>
<text x="66" y="149.5">Capteur</text>
<text x="67.1" y="145.6">AO</text>
<text x="74.5" y="149.5">gaz</text>
<text x="79" y="149.5">MQ</text>
<text x="189" y="145.6">GPIO6</text>
<text x="189" y="148.2">GPIO5</text>
<text x="210.3" y="145.6">GPIO15</text>
<text x="214.7" y="148.2">RX</text>
<text x="345.4" y="144.4">ILI9341</text>
<text x="353.7" y="144.4">2.4&quot;</text>
<text x="358.9" y="144.4">+</text>
<text x="361.6" y="144.4">XPT2046</text>
<text x="173.8" y="155.8">+3V3</text>
<text x="189" y="150.7">GPIO4</text>
<text x="189" y="153.3">RST</text>
<text x="189" y="155.8">3V3</text>
<text x="211.5" y="153.3">GPIO3</text>
<text x="211.5" y="155.8">GPIO2</text>
<text x="215" y="150.7">TX</text>
<text x="175.5" y="158.3">GND</text>
<text x="189" y="158.3">GND</text>
<text x="213.4" y="158.3">GND</text>
<text x="226.8" y="158.3">GND</text>
<text x="188" y="163.4">MuseLab</text>
<text x="197.2" y="163.4">nanoESP32-C6</text>
<text x="58.3" y="182.5">R1</text>
<text x="58.5" y="185">1k</text>
<text x="83.7" y="182.5">R2</text>
<text x="83.9" y="185">2k</text>
<text x="108" y="185">100n</text>
<text x="109.1" y="182.5">C1</text>
<text x="328.2" y="190.1">+5V</text>
<text x="79.2" y="193.9">GND</text>
<text x="104.6" y="193.9">GND</text>
<text x="272.3" y="193.9">+5V</text>
<text x="278.1" y="202.8">D1</text>
<text x="322.5" y="202.8">Q1</text>
<text x="364.4" y="202.8">K1</text>
<text x="154.8" y="209.1">+3V3</text>
<text x="180.8" y="209.1">+5V</text>
<text x="215.8" y="205.3">+3V3</text>
<text x="236.7" y="205.3">+5V</text>
<text x="275.6" y="205.3">1N4007</text>
<text x="320.7" y="205.3">BS270</text>
<text x="356.5" y="205.3">Finder</text>
<text x="363.5" y="205.3">30.22.7.005</text>
<text x="254.3" y="210.4">PWR_FLAG</text>
<text x="315.5" y="215.5">GND</text>
<text x="159.4" y="220.6">10u</text>
<text x="159.9" y="218">C2</text>
<text x="184.8" y="220.6">10u</text>
<text x="185.3" y="218">C3</text>
<text x="213.6" y="218">PWR_FLAG</text>
<text x="233.9" y="218">PWR_FLAG</text>
<text x="257" y="220.6">GND</text>
<text x="155.4" y="229.5">GND</text>
<text x="180.8" y="229.5">GND</text>
<text x="395" y="234.5">J1</text>
<text x="389.8" y="244.7">Bornier</text>
<text x="397.9" y="244.7">3</text>
<text x="400.2" y="244.7">vis</text>
</g>
<g font-size="1.8" fill="#a90000">
<text x="64.1" y="40.4">1</text>
<text x="343.5" y="40.4">1</text>
<text x="64.1" y="42.9">2</text>
<text x="64.1" y="45.5">3</text>
<text x="343.5" y="42.9">2</text>
<text x="343.5" y="45.5">3</text>
<text x="64.1" y="48">4</text>
<text x="64.1" y="50.5">5</text>
<text x="343.5" y="48">4</text>
<text x="343.5" y="50.5">5</text>
<text x="343.5" y="53.1">6</text>
<text x="343.5" y="55.6">7</text>
<text x="343.5" y="58.2">8</text>
<text x="64.1" y="86.1">1</text>
<text x="64.1" y="88.6">2</text>
<text x="64.1" y="91.2">3</text>
<text x="64.1" y="93.7">4</text>
<text x="64.1" y="96.3">5</text>
<text x="64.1" y="98.8">6</text>
<text x="343.5" y="106.4">1</text>
<text x="343.5" y="109">2</text>
<text x="343.5" y="111.5">3</text>
<text x="343.5" y="114">4</text>
<text x="343.5" y="116.6">5</text>
<text x="343.5" y="119.1">6</text>
<text x="185.4" y="121.7">16</text>
<text x="185.4" y="124.2">17</text>
<text x="219" y="121.7">1</text>
<text x="219" y="124.2">2</text>
<text x="343.5" y="121.7">7</text>
<text x="343.5" y="124.2">8</text>
<text x="185.4" y="126.7">18</text>
<text x="185.4" y="129.3">19</text>
<text x="185.4" y="131.8">20</text>
<text x="219" y="126.7">3</text>
<text x="219" y="129.3">4</text>
<text x="219" y="131.8">5</text>
<text x="342.9" y="129.3">10</text>
<text x="342.9" y="131.8">11</text>
<text x="343.5" y="126.7">9</text>
<text x="64.1" y="136.9">1</text>
<text x="185.4" y="134.4">21</text>
<text x="185.4" y="136.9">22</text>
<text x="219" y="134.4">6</text>
<text x="219" y="136.9">7</text>
<text x="342.9" y="134.4">12</text>
<text x="342.9" y="136.9">13</text>
<text x="64.1" y="139.4">2</text>
<text x="64.1" y="142">3</text>
<text x="185.4" y="139.4">23</text>
<text x="185.4" y="142">24</text>
<text x="219" y="139.4">8</text>
<text x="219" y="142">9</text>
<text x="342.9" y="139.4">14</text>
<text x="64.1" y="144.5">4</text>
<text x="185.4" y="144.5">25</text>
<text x="185.4" y="147.1">26</text>
<text x="185.4" y="149.6">27</text>
<text x="218.4" y="144.5">10</text>
<text x="218.4" y="147.1">11</text>
<text x="218.4" y="149.6">12</text>
<text x="185.4" y="152.1">28</text>
<text x="185.4" y="154.7">29</text>
<text x="218.4" y="152.1">13</text>
<text x="218.4" y="154.7">14</text>
<text x="185.4" y="157.2">30</text>
<text x="218.4" y="157.2">15</text>
<text x="310.4" y="202.9">2</text>
<text x="317.2" y="200.1" transform="rotate(-90 317.2 200.1)">1</text>
<text x="329.9" y="198.1" transform="rotate(-90 329.9 198.1)">A1</text>
<text x="337.6" y="198.2" transform="rotate(-90 337.6 198.2)">12</text>
<text x="342.6" y="198.2" transform="rotate(-90 342.6 198.2)">14</text>
<text x="347.7" y="198.2" transform="rotate(-90 347.7 198.2)">22</text>
<text x="352.8" y="198.2" transform="rotate(-90 352.8 198.2)">24</text>
<text x="317.2" y="207.7" transform="rotate(-90 317.2 207.7)">3</text>
<text x="329.9" y="210.8" transform="rotate(-90 329.9 210.8)">A2</text>
<text x="340.1" y="210.9" transform="rotate(-90 340.1 210.9)">11</text>
<text x="350.3" y="210.9" transform="rotate(-90 350.3 210.9)">21</text>
<text x="392.4" y="236">1</text>
<text x="392.4" y="238.5">2</text>
<text x="392.4" y="241">3</text>
</g>
<g font-size="1.8" fill="#0f0f0f">
<text x="327.4" y="40.3">RFID_CS</text>
<text x="48.1" y="47.9">I2C_SDA</text>
<text x="48.1" y="45.4">I2C_SCL</text>
<text x="53.6" y="44">GND</text>
<text x="326.4" y="47.9">SPI_MISO</text>
<text x="326.4" y="45.4">SPI_MOSI</text>
<text x="327.3" y="42.8">SPI_SCK</text>
<text x="326.4" y="55.5">RFID_RST</text>
<text x="333" y="54.2">GND</text>
<text x="53.6" y="89.8">GND</text>
<text x="48.1" y="93.6">I2C_SDA</text>
<text x="48.1" y="91.1">I2C_SCL</text>
<text x="327.6" y="114">TFT_RST</text>
<text x="328.6" y="111.4">TFT_CS</text>
<text x="333" y="110.1">GND</text>
<text x="326.4" y="119">SPI_MOSI</text>
<text x="328.5" y="116.5">TFT_DC</text>
<text x="327.3" y="121.6">SPI_SCK</text>
<text x="331.3" y="125.3">+3V3</text>
<text x="167" y="131.7">RELAY_CMD</text>
<text x="169.9" y="129.2">RFID_CS</text>
<text x="228.6" y="131.7">SPI_MOSI</text>
<text x="228.6" y="129.2">SPI_SCK</text>
<text x="325.4" y="131.7">TOUCH_CS</text>
<text x="326.4" y="126.7">SPI_MISO</text>
<text x="327.3" y="129.2">SPI_SCK</text>
<text x="171.4" y="136.8">MQ_AO</text>
<text x="228.6" y="136.8">TFT_CS</text>
<text x="228.6" y="134.3">SPI_MISO</text>
<text x="326.4" y="134.3">SPI_MOSI</text>
<text x="326.4" y="136.8">SPI_MISO</text>
<text x="168.9" y="139.4">RFID_RST</text>
<text x="170" y="141.9">I2C_SCL</text>
<text x="228.6" y="141.9">TFT_RST</text>
<text x="228.6" y="139.4">TFT_DC</text>
<text x="46.2" y="144.4">MQ_AO_5V</text>
<text x="167.9" y="149.5">TOUCH_CS</text>
<text x="170" y="144.4">I2C_SDA</text>
<text x="55.5" y="171.4" transform="rotate(-90 55.5 171.4)">MQ_AO_5V</text>
<text x="80.9" y="171.4" transform="rotate(-90 80.9 171.4)">MQ_AO</text>
<text x="106.3" y="171.4" transform="rotate(-90 106.3 171.4)">MQ_AO</text>
<text x="317.2" y="190.5" transform="rotate(-90 317.2 190.5)">RELAY_COIL</text>
<text x="337.5" y="188" transform="rotate(-90 337.5 188)">RELAY_NC</text>
<text x="342.6" y="188" transform="rotate(-90 342.6 188)">RELAY_NO</text>
<text x="55.5" y="200.7" transform="rotate(-90 55.5 200.7)">MQ_AO</text>
<text x="291.5" y="202.9">RELAY_CMD</text>
<text x="274" y="225.7" transform="rotate(-90 274 225.7)">RELAY_COIL</text>
<text x="329.9" y="229.5" transform="rotate(-90 329.9 229.5)">RELAY_COIL</text>
<text x="340" y="229.3" transform="rotate(-90 340 229.3)">RELAY_COM</text>
<text x="372.7" y="238.4">RELAY_COM</text>
<text x="374.1" y="235.9">RELAY_NO</text>
<text x="374.1" y="241">RELAY_NC</text>
</g>
</svg>
